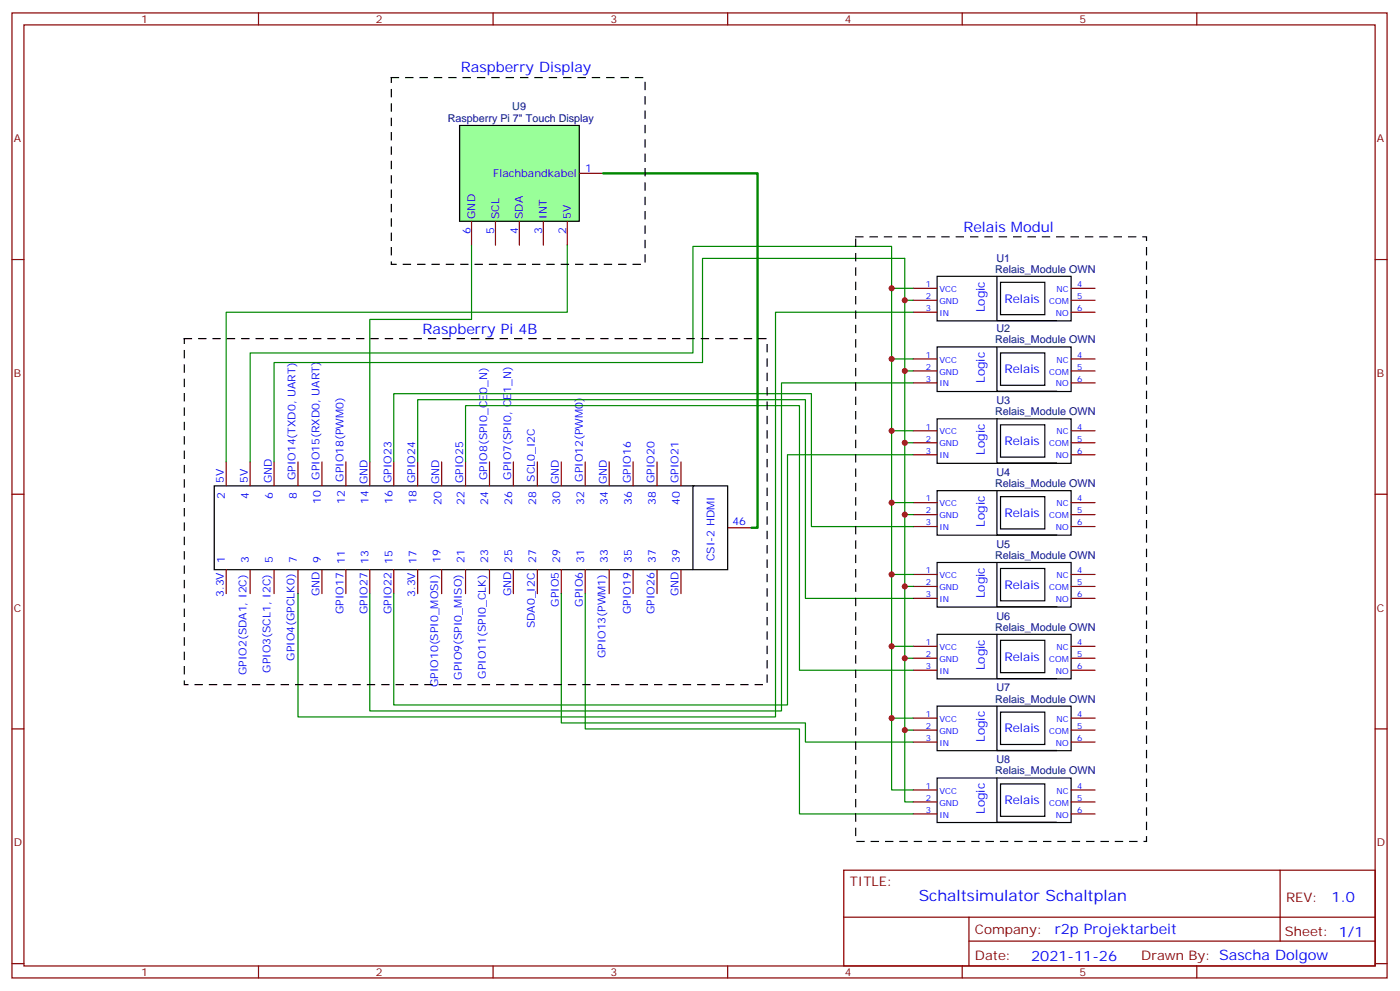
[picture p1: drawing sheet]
<svg xmlns="http://www.w3.org/2000/svg" width="413mm" height="292mm" viewBox="0 0 413 292" stroke-linecap="round" stroke-linejoin="round" font-family="sans-serif">
<g fill="none" stroke="#870000" stroke-width=".35">
<path d="M3.5 3.8h405.4v284.3h-405.4zM7.1 7.3h398.2v277.3h-398.2zM76.2 3.8v3.5M145.3 3.8v3.5M214.5 3.8v3.5M283.6 3.8v3.5M352.8 3.8v3.5M3.5 76.5h3.6M405.3 76.5h3.6M269.2 84.9h7M269.2 88.5h7M269.2 92h7"/>
<path d="M315.7 84.9h7.1M315.7 88.5h7.1M315.7 92h7.1M269.2 105.8h7M269.2 109.3h7M269.2 112.8h7M315.7 105.8h7.1M315.7 109.3h7.1M315.7 112.8h7.1M269.2 126.9h7M269.2 130.5h7M269.2 134h7"/>
<path d="M315.7 126.9h7.1M315.7 130.5h7.1M315.7 134h7.1M3.5 145.6h3.6M269.2 148.1h7M269.2 151.6h7M269.2 155.2h7M315.7 148.1h7.1M315.7 151.6h7.1M315.7 155.2h7.1M405.3 145.6h3.6M269.2 169.3h7"/>
<path d="M269.2 172.8h7M269.2 176.3h7M315.7 169.3h7.1M315.7 172.8h7.1M315.7 176.3h7.1M269.2 190.4h7M269.2 194h7M269.2 197.5h7M315.7 190.4h7.1M315.7 194h7.1M315.7 197.5h7.1M3.5 214.8h3.6"/>
<path d="M269.2 211.6h7M269.2 215.1h7M269.2 218.7h7M315.7 211.6h7.1M315.7 215.1h7.1M315.7 218.7h7.1M405.3 214.8h3.6M269.2 232.8h7M269.2 236.3h7M269.2 239.8h7M315.7 232.8h7.1M315.7 236.3h7.1"/>
<path d="M315.7 239.8h7.1M248.7 256.4h156.6v28.2h-156.6zM377.3 256.4v20.9M248.7 270.2h156.5M285.6 277.3h119.6M285.6 270.2v14.2M3.5 283.9h3.6M76.2 284.6v3.5M145.3 284.6v3.5M214.5 284.6v3.5M283.6 284.6v3.5M352.8 284.6v3.5"/>
<path d="M405.3 283.9h3.6"/>
</g>
<g fill="none" stroke="#000" stroke-width=".35">
<path d="M276.2 81.4h39.5v13.1h-39.5zM293.9 81.4v13.1h17.6M294.9 83.2h13.1v9.5h-13.1zM276.2 102.2h39.5v13.2h-39.5zM293.9 102.2v13.1h17.6M294.9 104h13.1v9.5h-13.1zM276.2 123.4h39.5v13.1h-39.5zM293.9 123.4v13.1h17.6M294.9 125.2h13.1v9.5h-13.1zM276.2 144.6h39.5v13.1h-39.5zM293.9 144.6v13h17.6M294.9 146.3h13.1v9.6h-13.1z"/>
<path d="M276.2 165.7h39.5v13.2h-39.5zM293.9 165.7v13.1h17.6M294.9 167.5h13.1v9.5h-13.1zM276.2 186.9h39.5v13.1h-39.5zM293.9 186.9v13.1h17.6M294.9 188.7h13.1v9.5h-13.1zM276.2 208.1h39.5v13.1h-39.5zM293.9 208.1v13h17.6M294.9 209.8h13.1v9.6h-13.1zM276.2 229.2h39.5v13.2h-39.5zM293.9 229.2v13.1h17.6M294.9 231h13.1v9.5h-13.1z"/>
</g>
<path d="M135.5 37h35.2v28.2h-35.2z" fill="#9f9" stroke="#000" stroke-width=".35"/>
<g fill="none" stroke="#870000" stroke-width=".35">
<path d="M170.7 51.1h7.1M139 65.2v7M146 65.2v7M153.1 65.2v7M160.2 65.2v7M167.2 65.2v7M66.7 136.1v7.1M73.7 136.1v7.1M80.8 136.1v7.1M87.8 136.1v7.1M94.9 136.1v7.1M102 136.1v7.1"/>
<path d="M109 136.1v7.1M116.1 136.1v7.1M123.1 136.1v7.1M130.2 136.1v7.1M137.2 136.1v7.1M144.3 136.1v7.1M151.3 136.1v7.1M158.4 136.1v7.1M165.5 136.1v7.1M172.5 136.1v7.1M179.6 136.1v7.1M186.6 136.1v7.1"/>
<path d="M193.7 136.1v7.1M200.7 136.1v7.1M214.5 155.5h7M66.7 167.9v7M73.7 167.9v7M80.8 167.9v7M87.8 167.9v7M94.9 167.9v7M102 167.9v7M109 167.9v7M116.1 167.9v7M123.1 167.9v7"/>
<path d="M130.2 167.9v7M137.2 167.9v7M144.3 167.9v7M151.3 167.9v7M158.4 167.9v7M165.5 167.9v7M172.5 167.9v7M179.6 167.9v7M186.6 167.9v7M193.7 167.9v7M200.7 167.9v7"/>
</g>
<path d="M63.1 143.2h151.4v24.7h-151.4zM204.6 143.2h-.3v24.7" fill="none" stroke="#000" stroke-width=".35"/>
<g fill="none" stroke="#008700" stroke-width=".35">
<path d="M139 72.2v21.9h-30v42M167.2 72.2v19.8h-100.5v44.1M262.8 84.9v-12.3h-58.5v31.4h-130.6v32.1M266.7 88.5v-12.4h-59.6v30.7h-126.3v29.3M269.2 88.5h-2.5v20.8M269.2 84.9h-6.4v20.9h6.4M269.2 92h-40.6v119.2h-140.8v-36.3M262.8 105.8v21.1h6.4M269.2 109.3h-2.5v21.2M269.2 112.8h-38.8v96.7h-121.4v-34.6M116.1 136.1v-20.1h123.1v39.2h30M123.1 136.1v-18.3h114.3v58.5h31.8"/>
<path d="M137.2 136.1v-16.6h98.5v78h33.5M262.8 126.9v21.2h6.4M269.2 130.5h-2.5v21.1M269.2 134h-37.1v73.7h-116v-32.8M262.8 148.1v21.2h6.4M269.2 151.6h-2.5v21.2M165.5 174.9v38.1h71.9v5.7h31.8M172.5 174.9v39.9h63.2v25h33.5M262.8 169.3v21.1h6.4M269.2 172.8h-2.5v21.2M262.8 190.4v21.2h6.4M269.2 194h-2.5v21.1"/>
<path d="M262.8 211.6v21.2h6.4M269.2 215.1h-2.5v21.2h2.5"/>
</g>
<path d="M177.8 51.1h45.5v104.4h-1.8" fill="none" stroke="#008700" stroke-width=".71"/>
<path d="M115.4 22.9h74.7v55h-74.7zM252.2 69.8h85.8v178.1h-85.8zM54.3 99.8h171.8v101.9h-171.8z" fill="none" stroke="#000" stroke-width=".35" stroke-dasharray="2.1 2.1"/>
<g fill="#c00">
<circle cx="262.8" cy="105.8" r=".88"/>
<circle cx="262.8" cy="126.9" r=".88"/>
<circle cx="262.8" cy="148.1" r=".88"/>
<circle cx="262.8" cy="169.3" r=".88"/>
<circle cx="262.8" cy="190.4" r=".88"/>
<circle cx="262.8" cy="211.6" r=".88"/>
<circle cx="266.7" cy="88.5" r=".88"/>
<circle cx="266.7" cy="109.3" r=".88"/>
<circle cx="262.8" cy="84.9" r=".88"/>
<circle cx="266.7" cy="130.5" r=".88"/>
<circle cx="266.7" cy="151.6" r=".88"/>
<circle cx="266.7" cy="172.8" r=".88"/>
<circle cx="266.7" cy="194" r=".88"/>
<circle cx="266.7" cy="215.1" r=".88"/>
</g>
<text font-size="4.6" fill="#00f" x="270.8" y="265.4">Schaltsimulator Schaltplan</text>
<g font-size="4.2" fill="#00f">
<text x="135.8" y="21.1">Raspberry Display</text>
<text x="284" y="68.4">Relais Modul</text>
<text x="124.5" y="98.4">Raspberry Pi 4B</text>
<text x="392.5" y="265.7">1.0</text>
<text x="310.9" y="275.2">r2p Projektarbeit</text>
<text x="304" y="283">2021-11-26</text>
</g>
<g font-size="3.9" fill="#800">
<text x="250.5" y="261">TITLE:</text>
<text x="379.1" y="265.7">REV:</text>
<text x="287.4" y="275.2">Company:</text>
<text x="378.7" y="275.8">Sheet: 1/1</text>
<text x="287.4" y="282.9">Date:</text>
<text x="336.4" y="282.9">Drawn By: Sascha Dolgow</text>
</g>
<g font-size="3.5" fill="#00f">
<text x="296.1" y="89.2">Relais</text>
<text x="290.3" y="92" transform="rotate(-90 290.3 92)">Logic</text>
<text x="290.3" y="112.8" transform="rotate(-90 290.3 112.8)">Logic</text>
<text x="296.1" y="110">Relais</text>
<text x="296.1" y="131.1">Relais</text>
<text x="290.3" y="134" transform="rotate(-90 290.3 134)">Logic</text>
<text x="290.3" y="155.2" transform="rotate(-90 290.3 155.2)">Logic</text>
<text x="296.1" y="152.3">Relais</text>
<text x="296.1" y="173.5">Relais</text>
<text x="290.3" y="176.3" transform="rotate(-90 290.3 176.3)">Logic</text>
<text x="290.3" y="197.5" transform="rotate(-90 290.3 197.5)">Logic</text>
<text x="296.1" y="194.6">Relais</text>
<text x="296.1" y="215.8">Relais</text>
<text x="290.3" y="218.7" transform="rotate(-90 290.3 218.7)">Logic</text>
<text x="290.3" y="239.8" transform="rotate(-90 290.3 239.8)">Logic</text>
<text x="296.1" y="237">Relais</text>
</g>
<g font-size="3.2" fill="#800">
<text x="41.6" y="6.8">1</text>
<text x="110.8" y="6.8">2</text>
<text x="179.9" y="6.8">3</text>
<text x="249.1" y="6.8">4</text>
<text x="318.2" y="6.8">5</text>
<text x="4.1" y="41.9">A</text>
<text x="405.9" y="41.9">A</text>
<text x="4.1" y="111.1">B</text>
<text x="405.9" y="111.1">B</text>
<text x="4.1" y="180.2">C</text>
<text x="405.9" y="180.2">C</text>
<text x="4.1" y="249.3">D</text>
<text x="405.9" y="249.3">D</text>
<text x="41.6" y="287.6">1</text>
<text x="110.8" y="287.6">2</text>
<text x="179.9" y="287.6">3</text>
<text x="249.1" y="287.6">4</text>
<text x="318.2" y="287.6">5</text>
</g>
<g font-size="3.2" fill="#000080">
<text x="151" y="32.5">U9</text>
<text x="132" y="36">Raspberry Pi 7&quot; Touch Display</text>
<text x="293.7" y="77.1">U1</text>
<text x="293.3" y="80.4">Relais_Module OWN</text>
<text x="293.3" y="101.2">Relais_Module OWN</text>
<text x="293.7" y="97.9">U2</text>
<text x="293.7" y="119.1">U3</text>
<text x="293.3" y="122.3">Relais_Module OWN</text>
<text x="293.3" y="143.5">Relais_Module OWN</text>
<text x="293.7" y="140.2">U4</text>
<text x="293.7" y="161.4">U5</text>
<text x="293.3" y="164.7">Relais_Module OWN</text>
<text x="293.3" y="185.8">Relais_Module OWN</text>
<text x="293.7" y="182.6">U6</text>
<text x="293.7" y="203.7">U7</text>
<text x="293.3" y="207">Relais_Module OWN</text>
<text x="293.7" y="224.9">U8</text>
<text x="293.3" y="228.2">Relais_Module OWN</text>
</g>
<g font-size="3.2" fill="#00f">
<text x="145.4" y="52.1">Flachbandkabel</text>
<text x="172.5" y="50.7">1</text>
<text x="140.1" y="64.5" transform="rotate(-90 140.1 64.5)">GND</text>
<text x="147.1" y="64.5" transform="rotate(-90 147.1 64.5)">SCL</text>
<text x="154.2" y="64.5" transform="rotate(-90 154.2 64.5)">SDA</text>
<text x="161.2" y="64.5" transform="rotate(-90 161.2 64.5)">INT</text>
<text x="168.3" y="64.5" transform="rotate(-90 168.3 64.5)">5V</text>
<text x="138.6" y="69" transform="rotate(-90 138.6 69)">6</text>
<text x="145.7" y="69" transform="rotate(-90 145.7 69)">5</text>
<text x="152.8" y="69" transform="rotate(-90 152.8 69)">4</text>
<text x="159.8" y="69" transform="rotate(-90 159.8 69)">3</text>
<text x="166.9" y="69" transform="rotate(-90 166.9 69)">2</text>
<text x="66" y="142.4" transform="rotate(-90 66 142.4)">5V</text>
<text x="73" y="142.4" transform="rotate(-90 73 142.4)">5V</text>
<text x="80.1" y="142.3" transform="rotate(-90 80.1 142.3)">GND</text>
<text x="87.1" y="141.5" transform="rotate(-90 87.1 141.5)">GPIO14(TXD0, UART)</text>
<text x="94.2" y="141.4" transform="rotate(-90 94.2 141.4)">GPIO15(RXD0, UART)</text>
<text x="101.2" y="141.9" transform="rotate(-90 101.2 141.9)">GPIO18(PWM0)</text>
<text x="108.3" y="142.7" transform="rotate(-90 108.3 142.7)">GND</text>
<text x="115.4" y="142.3" transform="rotate(-90 115.4 142.3)">GPIO23</text>
<text x="122.4" y="142.3" transform="rotate(-90 122.4 142.3)">GPIO24</text>
<text x="129.5" y="142.7" transform="rotate(-90 129.5 142.7)">GND</text>
<text x="136.5" y="142.3" transform="rotate(-90 136.5 142.3)">GPIO25</text>
<text x="143.6" y="141.4" transform="rotate(-90 143.6 141.4)">GPIO8(SPI0_CE0_N)</text>
<text x="150.6" y="141.3" transform="rotate(-90 150.6 141.3)">GPIO7(SPI0, CE1_N)</text>
<text x="157.7" y="142" transform="rotate(-90 157.7 142)">SCL0_I2C</text>
<text x="164.7" y="142.7" transform="rotate(-90 164.7 142.7)">GND</text>
<text x="171.8" y="141.9" transform="rotate(-90 171.8 141.9)">GPIO12(PWM0)</text>
<text x="178.9" y="142.7" transform="rotate(-90 178.9 142.7)">GND</text>
<text x="185.9" y="142.3" transform="rotate(-90 185.9 142.3)">GPIO16</text>
<text x="193" y="142.3" transform="rotate(-90 193 142.3)">GPIO20</text>
<text x="200" y="142.3" transform="rotate(-90 200 142.3)">GPIO21</text>
<text x="66.3" y="147" transform="rotate(-90 66.3 147)">2</text>
<text x="73.4" y="147" transform="rotate(-90 73.4 147)">4</text>
<text x="80.4" y="147" transform="rotate(-90 80.4 147)">6</text>
<text x="87.5" y="147" transform="rotate(-90 87.5 147)">8</text>
<text x="94.5" y="148.4" transform="rotate(-90 94.5 148.4)">10</text>
<text x="101.6" y="148.4" transform="rotate(-90 101.6 148.4)">12</text>
<text x="108.7" y="148.4" transform="rotate(-90 108.7 148.4)">14</text>
<text x="115.7" y="148.4" transform="rotate(-90 115.7 148.4)">16</text>
<text x="122.8" y="148.4" transform="rotate(-90 122.8 148.4)">18</text>
<text x="130.2" y="148.8" transform="rotate(-90 130.2 148.8)">20</text>
<text x="136.9" y="148.8" transform="rotate(-90 136.9 148.8)">22</text>
<text x="143.9" y="148.8" transform="rotate(-90 143.9 148.8)">24</text>
<text x="151" y="148.8" transform="rotate(-90 151 148.8)">26</text>
<text x="158" y="148.8" transform="rotate(-90 158 148.8)">28</text>
<text x="165.1" y="148.8" transform="rotate(-90 165.1 148.8)">30</text>
<text x="172.2" y="148.8" transform="rotate(-90 172.2 148.8)">32</text>
<text x="179.2" y="148.8" transform="rotate(-90 179.2 148.8)">34</text>
<text x="186.3" y="148.8" transform="rotate(-90 186.3 148.8)">36</text>
<text x="193.3" y="148.8" transform="rotate(-90 193.3 148.8)">38</text>
<text x="200.4" y="148.8" transform="rotate(-90 200.4 148.8)">40</text>
<text x="215.9" y="154.8">46</text>
<text x="66.3" y="166" transform="rotate(-90 66.3 166)">1</text>
<text x="73.4" y="166" transform="rotate(-90 73.4 166)">3</text>
<text x="80.4" y="166" transform="rotate(-90 80.4 166)">5</text>
<text x="87.5" y="166" transform="rotate(-90 87.5 166)">7</text>
<text x="94.5" y="166" transform="rotate(-90 94.5 166)">9</text>
<text x="101.6" y="166.2" transform="rotate(-90 101.6 166.2)">11</text>
<text x="108.7" y="166.2" transform="rotate(-90 108.7 166.2)">13</text>
<text x="115.7" y="166.2" transform="rotate(-90 115.7 166.2)">15</text>
<text x="122.8" y="166.2" transform="rotate(-90 122.8 166.2)">17</text>
<text x="129.8" y="165.9" transform="rotate(-90 129.8 165.9)">19</text>
<text x="136.9" y="165.9" transform="rotate(-90 136.9 165.9)">21</text>
<text x="143.9" y="165.9" transform="rotate(-90 143.9 165.9)">23</text>
<text x="151" y="165.9" transform="rotate(-90 151 165.9)">25</text>
<text x="158" y="165.9" transform="rotate(-90 158 165.9)">27</text>
<text x="165.1" y="165.9" transform="rotate(-90 165.1 165.9)">29</text>
<text x="172.2" y="165.9" transform="rotate(-90 172.2 165.9)">31</text>
<text x="179.2" y="165.9" transform="rotate(-90 179.2 165.9)">33</text>
<text x="186.3" y="165.9" transform="rotate(-90 186.3 165.9)">35</text>
<text x="193.3" y="165.9" transform="rotate(-90 193.3 165.9)">37</text>
<text x="200.4" y="165.9" transform="rotate(-90 200.4 165.9)">39</text>
<text x="210.6" y="165.4" transform="rotate(-90 210.6 165.4)">CSI-2 HDMI</text>
<text x="66" y="176" transform="rotate(-90 66 176)">3.3V</text>
<text x="94.2" y="175.6" transform="rotate(-90 94.2 175.6)">GND</text>
<text x="122.4" y="176" transform="rotate(-90 122.4 176)">3.3V</text>
<text x="150.6" y="175.6" transform="rotate(-90 150.6 175.6)">GND</text>
<text x="164.7" y="178.8" transform="rotate(-90 164.7 178.8)">GPIO5</text>
<text x="171.8" y="178.8" transform="rotate(-90 171.8 178.8)">GPIO6</text>
<text x="200" y="175.6" transform="rotate(-90 200 175.6)">GND</text>
<text x="101.2" y="180.9" transform="rotate(-90 101.2 180.9)">GPIO17</text>
<text x="108.3" y="180.9" transform="rotate(-90 108.3 180.9)">GPIO27</text>
<text x="115.4" y="180.9" transform="rotate(-90 115.4 180.9)">GPIO22</text>
<text x="157.7" y="185.1" transform="rotate(-90 157.7 185.1)">SDA0_I2C</text>
<text x="185.9" y="180.9" transform="rotate(-90 185.9 180.9)">GPIO19</text>
<text x="193" y="180.9" transform="rotate(-90 193 180.9)">GPIO26</text>
<text x="86.8" y="194.7" transform="rotate(-90 86.8 194.7)">GPIO4(GPCLK0)</text>
<text x="178.5" y="194" transform="rotate(-90 178.5 194)">GPIO13(PWM1)</text>
<text x="72.7" y="198.9" transform="rotate(-90 72.7 198.9)">GPIO2(SDA1, I2C)</text>
<text x="79.7" y="198.2" transform="rotate(-90 79.7 198.2)">GPIO3(SCL1, I2C)</text>
<text x="129.1" y="202.4" transform="rotate(-90 129.1 202.4)">GPIO10(SPI0_MOSI)</text>
<text x="136.2" y="200.3" transform="rotate(-90 136.2 200.3)">GPIO9(SPI0_MISO)</text>
<text x="143.2" y="200" transform="rotate(-90 143.2 200)">GPIO11(SPI0_CLK)</text>
</g>
<g font-size="2.5" fill="#00f">
<text x="272.9" y="84.6">1</text>
<text x="272.9" y="88.1">2</text>
<text x="276.9" y="86">VCC</text>
<text x="276.9" y="89.5">GND</text>
<text x="309.3" y="89.5">COM</text>
<text x="311.5" y="86">NC</text>
<text x="317.5" y="84.6">4</text>
<text x="317.5" y="88.1">5</text>
<text x="272.9" y="91.7">3</text>
<text x="276.9" y="93.1">IN</text>
<text x="311.2" y="93.1">NO</text>
<text x="317.5" y="91.7">6</text>
<text x="272.9" y="105.4">1</text>
<text x="276.9" y="106.8">VCC</text>
<text x="311.5" y="106.8">NC</text>
<text x="317.5" y="105.4">4</text>
<text x="272.9" y="108.9">2</text>
<text x="272.9" y="112.5">3</text>
<text x="276.9" y="110.3">GND</text>
<text x="276.9" y="113.9">IN</text>
<text x="309.3" y="110.3">COM</text>
<text x="311.2" y="113.9">NO</text>
<text x="317.5" y="108.9">5</text>
<text x="317.5" y="112.5">6</text>
<text x="272.9" y="126.6">1</text>
<text x="272.9" y="130.1">2</text>
<text x="276.9" y="128">VCC</text>
<text x="276.9" y="131.5">GND</text>
<text x="309.3" y="131.5">COM</text>
<text x="311.5" y="128">NC</text>
<text x="317.5" y="126.6">4</text>
<text x="317.5" y="130.1">5</text>
<text x="272.9" y="133.6">3</text>
<text x="276.9" y="135">IN</text>
<text x="311.2" y="135">NO</text>
<text x="317.5" y="133.6">6</text>
<text x="272.9" y="147.7">1</text>
<text x="276.9" y="149.2">VCC</text>
<text x="311.5" y="149.2">NC</text>
<text x="317.5" y="147.7">4</text>
<text x="272.9" y="151.3">2</text>
<text x="272.9" y="154.8">3</text>
<text x="276.9" y="152.7">GND</text>
<text x="309.3" y="152.7">COM</text>
<text x="317.5" y="151.3">5</text>
<text x="317.5" y="154.8">6</text>
<text x="276.9" y="156.2">IN</text>
<text x="311.2" y="156.2">NO</text>
<text x="272.9" y="168.9">1</text>
<text x="272.9" y="172.4">2</text>
<text x="276.9" y="170.3">VCC</text>
<text x="276.9" y="173.8">GND</text>
<text x="309.3" y="173.8">COM</text>
<text x="311.5" y="170.3">NC</text>
<text x="317.5" y="168.9">4</text>
<text x="317.5" y="172.4">5</text>
<text x="272.9" y="176">3</text>
<text x="276.9" y="177.4">IN</text>
<text x="311.2" y="177.4">NO</text>
<text x="317.5" y="176">6</text>
<text x="272.9" y="190.1">1</text>
<text x="276.9" y="191.5">VCC</text>
<text x="311.5" y="191.5">NC</text>
<text x="317.5" y="190.1">4</text>
<text x="272.9" y="193.6">2</text>
<text x="272.9" y="197.1">3</text>
<text x="276.9" y="195">GND</text>
<text x="309.3" y="195">COM</text>
<text x="317.5" y="193.6">5</text>
<text x="317.5" y="197.1">6</text>
<text x="276.9" y="198.5">IN</text>
<text x="311.2" y="198.5">NO</text>
<text x="272.9" y="211.2">1</text>
<text x="272.9" y="214.8">2</text>
<text x="276.9" y="212.7">VCC</text>
<text x="311.5" y="212.7">NC</text>
<text x="317.5" y="211.2">4</text>
<text x="317.5" y="214.8">5</text>
<text x="272.9" y="218.3">3</text>
<text x="276.9" y="216.2">GND</text>
<text x="276.9" y="219.7">IN</text>
<text x="309.3" y="216.2">COM</text>
<text x="311.2" y="219.7">NO</text>
<text x="317.5" y="218.3">6</text>
<text x="272.9" y="232.4">1</text>
<text x="276.9" y="233.8">VCC</text>
<text x="311.5" y="233.8">NC</text>
<text x="317.5" y="232.4">4</text>
<text x="272.9" y="235.9">2</text>
<text x="272.9" y="239.5">3</text>
<text x="276.9" y="237.3">GND</text>
<text x="309.3" y="237.3">COM</text>
<text x="317.5" y="235.9">5</text>
<text x="317.5" y="239.5">6</text>
<text x="276.9" y="240.9">IN</text>
<text x="311.2" y="240.9">NO</text>
</g>
</svg>
